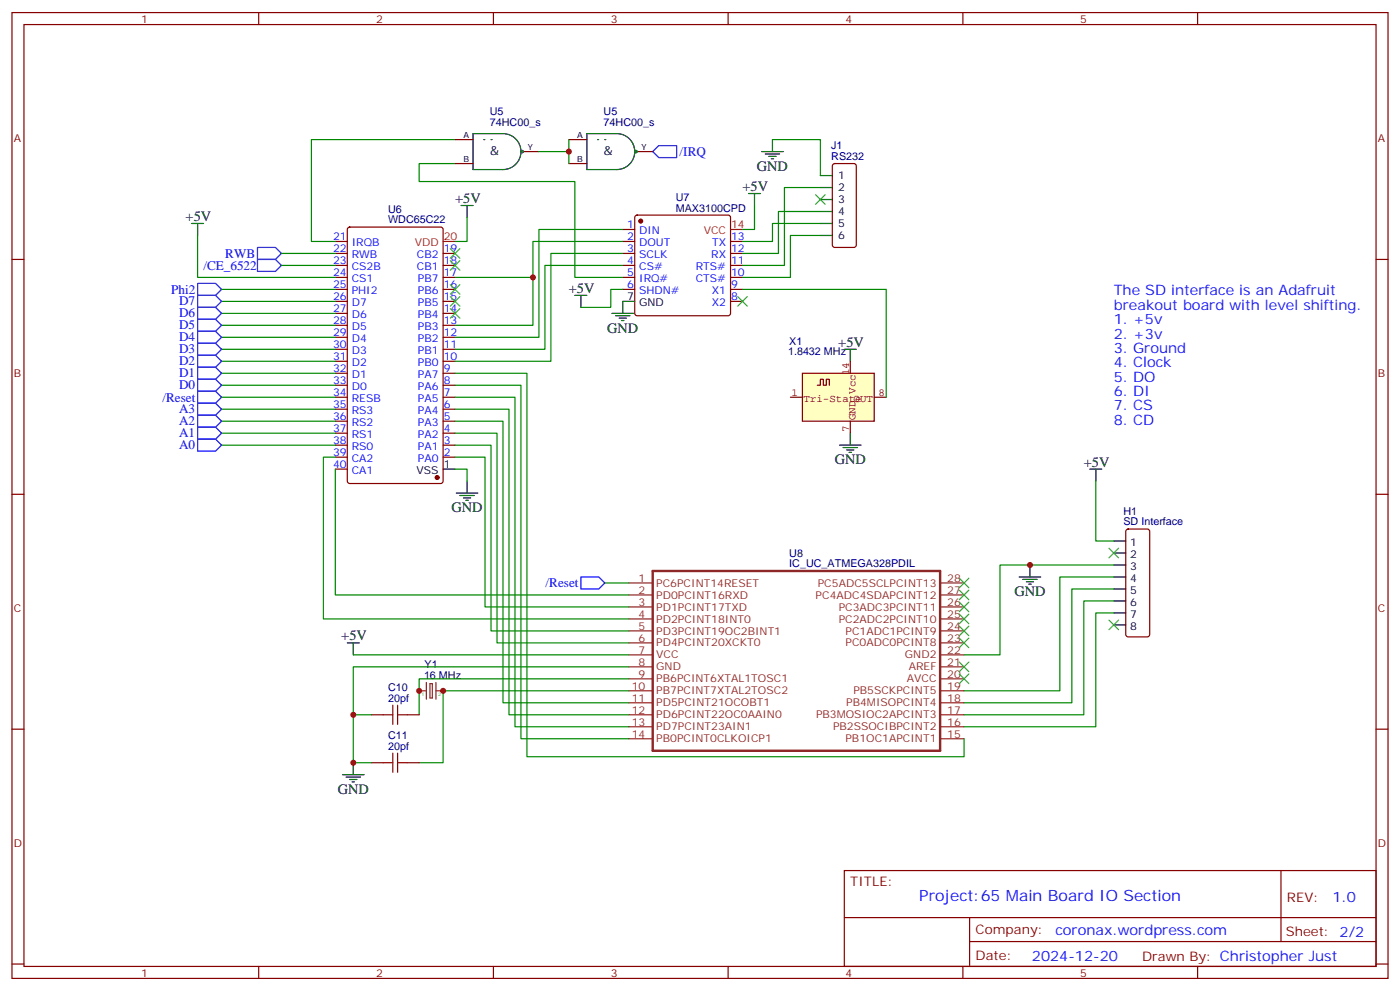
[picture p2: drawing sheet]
<svg xmlns="http://www.w3.org/2000/svg" width="412mm" height="292mm" viewBox="0 0 412 292" stroke-linecap="round" stroke-linejoin="round" font-family="sans-serif">
<g fill="none" stroke="#870000" stroke-width=".35">
<path d="M3.5 3.7h405.4v284.3h-405.4zM7.1 7.2h398.2v277.3h-398.2zM76.2 3.7v3.5M145.3 3.7v3.5M214.5 3.7v3.5M283.6 3.7v3.5M352.8 3.7v3.5M3.5 76.4h3.6M98.8 78.1h3.5M98.8 74.6h3.5M98.8 71.1h3.5M102.5 67.1l.5-.2h26.8l.7 .4v74.3l-.4 .7h-27.1l-.6-.4-.1-74.3z"/>
<path d="M130.5 78.1h3.6M130.5 74.6h3.6M405.3 76.4h3.6M98.8 99.3h3.5M98.8 95.8h3.5M98.8 92.3h3.5M98.8 88.7h3.5M98.8 85.2h3.5M98.8 81.7h3.5M130.5 99.3h3.6M130.5 95.8h3.6M130.5 92.3h3.6"/>
<path d="M130.5 88.7h3.6M130.5 85.2h3.6M130.5 81.7h3.6M98.8 116.9h3.5M98.8 113.4h3.5M98.8 109.9h3.5M98.8 106.4h3.5M98.8 102.8h3.5M130.5 116.9h3.6M130.5 113.4h3.6M130.5 109.9h3.6M130.5 106.4h3.6"/>
<path d="M130.5 102.8h3.6M98.8 134.6h3.5M98.8 131.1h3.5M98.8 127.5h3.5M98.8 124h3.5M98.8 120.5h3.5M98.8 138.1h3.5M130.5 134.6h3.6M130.5 131.1h3.6M130.5 127.5h3.6M130.5 124h3.6M130.5 120.5h3.6"/>
<path d="M3.5 145.5h3.6M405.3 145.5h3.6M3.5 214.7h3.6M405.3 214.7h3.6M248.7 256.3h156.6v28.2h-156.6zM377.3 256.3v20.9M248.7 270.1h156.5M285.6 277.2h119.6M285.6 270.1v14.2M3.5 283.8h3.6M76.2 284.5v3.5M145.3 284.5v3.5"/>
<path d="M214.5 284.5v3.5M283.6 284.5v3.5M352.8 284.5v3.5M405.3 283.8h3.6"/>
</g>
<circle cx="128.8" cy="140.6" r=".53" fill="#870000" stroke="#870000" stroke-width=".35"/>
<path d="M130.5 138.1h3.6" fill="none" stroke="#000" stroke-width=".35"/>
<path d="M130.5 71.1h3.6" fill="none" stroke="#f00" stroke-width=".35"/>
<path d="M236.4 109.9h21.1v14.1h-21.1z" fill="#ffffc2" stroke="#850000" stroke-width=".35"/>
<path d="M232.8 116.9h3.6M240.8 113.4h.9v-1.7h.8v1.7h.9v-1.7h.9v1.7M250.5 106.4v3.5M257.5 116.9h3.6M250.5 124v3.5" fill="none" stroke="#850000" stroke-width=".35"/>
<path d="M192.3 168.1h84.6v52.9h-84.6z" fill="none" stroke="#8c2424" stroke-width=".71"/>
<g fill="none" stroke="#8c2424" stroke-width=".35">
<path d="M185.2 171.6h7.1M185.2 175.2h7.1M185.2 178.7h7.1M276.9 171.6h7.1M276.9 175.2h7.1M276.9 178.7h7.1M185.2 185.7h7.1M185.2 182.2h7.1M185.2 189.3h7.1M185.2 192.8h7.1M185.2 196.3h7.1M185.2 199.8h7.1"/>
<path d="M276.9 185.7h7.1M276.9 182.2h7.1M276.9 189.3h7.1M276.9 192.8h7.1M276.9 196.3h7.1M276.9 199.8h7.1M123.5 203.4h2.1M125.6 200.9v4.9M126.6 201.3h.8v4.2h-.8zM128.4 203.4h2.1M128.4 200.9v4.9M185.2 203.4h7.1"/>
<path d="M185.2 206.9h7.1M185.2 210.4h7.1M185.2 214h7.1M185.2 217.5h7.1M276.9 203.4h7.1M276.9 206.9h7.1M276.9 210.4h7.1M276.9 214h7.1M276.9 217.5h7.1"/>
</g>
<g fill="#8c2424">
<circle cx="130.5" cy="203.4" r=".18"/>
<circle cx="123.5" cy="203.4" r=".18"/>
</g>
<g fill="none" stroke="#870000" stroke-width=".35">
<path d="M134.1 41.1h5.2M134.1 48.2h5.2M154.2 44.6h4.5M167.6 41.1h5.3M167.6 48.2h5.3M187.7 44.6h4.6M245.4 48.4l.5-.2h5.6l.7 .4v23.5l-.4 .7h-5.9l-.7-.4v-23.5zM183.4 67.6h3.6M183.4 71.1h3.6M183.4 74.6h3.6M183.4 78.1h3.6M187.2 63.5l.5-.2h26.8l.5 .2 .2 .5v28.3l-.2 .5-.5 .2h-26.8l-.5-.3-.2-.4v-28.3z"/>
<path d="M215.2 71.1h3.5M215.2 74.6h3.5M215.2 78.1h3.5M183.4 81.7h3.6M183.4 85.2h3.6M215.2 81.7h3.5M215.2 85.2h3.5M215.2 88.7h3.5M331.8 156l.5-.2h5.7l.5 .2 .2 .5v30.3l-.3 .5-.4 .2h-5.7l-.5-.2-.2-.5v-30.3zM109.4 210.4h3.5M119.9 210.4h3.6M109.4 224.5h3.5"/>
<path d="M119.9 224.5h3.6"/>
</g>
<g fill="none" stroke="#000" stroke-width=".35">
<path d="M139.3 39.3h8.9a5.3 5.3 0 0 1 5.3 5.3 5.3 5.3 0 0 1-5.3 5.3h-8.9zM172.9 39.3h8.8a5.3 5.3 0 0 1 5.3 5.3 5.3 5.3 0 0 1-5.3 5.3h-8.8zM220.5 57h3.5M222.2 57v3.5M224.4 44.6h6.3M225.4 45.3h4.3M226.5 46h2.1M227.2 46.7h.7M227.5 41.1v3.5M241.7 51.7h3.5M241.7 55.2h3.5M241.7 58.7h3.5"/>
<path d="M56.4 65.8h3.6M58.2 65.8v3.5M135.8 60.5h3.5M137.6 60.5v3.5M241.7 62.3h3.5M241.7 65.8h3.5M241.7 69.3h3.5M169.3 87h3.6M171.1 87v3.5M180.3 92.3h6.3M181.3 93h4.3M182.4 93.7h2.1"/>
<path d="M183.1 94.4h.7M187 88.7h-3.6v3.6M248.7 102.8h3.5M250.5 102.8v3.6M247.3 131.1h6.3M248.4 131.8h4.2M249.4 132.5h2.1M250.1 133.2h.7M250.5 127.5v3.6M321 138.1h3.6M322.8 138.1v3.5M134.4 145.2h6.4"/>
<path d="M135.5 145.9h4.2M136.5 146.6h2.1M137.2 147.3h.7M137.6 141.6v3.6M328.1 159.3h3.5M300.2 169.9h6.4M301.3 170.6h4.2M302.3 171.3h2.1M303 172h.7M303.4 166.3v3.6M328.1 162.8h3.5M328.1 166.3h3.5"/>
<path d="M328.1 169.9h3.5M328.1 173.4h3.5M328.1 176.9h3.5M102.3 189.3h3.5M104.1 189.3v3.5M328.1 180.4h3.5M328.1 184h3.5M100.9 228.1h6.3M102 228.8h4.2M103 229.5h2.1M103.7 230.2h.7M104.1 224.5v3.6"/>
<circle cx="153.8" cy="44.6" r=".35"/>
<circle cx="187.3" cy="44.6" r=".35"/>
</g>
<circle cx="188.7" cy="65.1" r=".53" fill="#870000" stroke="#870000" stroke-width=".35"/>
<path d="M215.2 67.6h3.5" fill="none" stroke="#f00" stroke-width=".35"/>
<g fill="none" stroke="#00f" stroke-width=".35">
<path d="M192.3 44.6l1.7-1.7h5.3v3.5h-5.3zM75.8 72.8h5.3l1.8 1.8-1.8 1.8h-5.3zM75.8 76.4h5.3l1.8 1.7-1.8 1.8h-5.3zM58.2 83.4h5.3l1.8 1.8-1.8 1.8h-5.3zM58.2 97.5h5.3l1.8 1.8-1.8 1.8h-5.3zM58.2 94h5.3l1.8 1.8-1.8 1.7h-5.3zM58.2 90.5h5.3l1.8 1.8-1.8 1.7h-5.3zM58.2 87h5.3l1.8 1.7-1.8 1.8h-5.3zM58.2 115.2h5.3l1.8 1.7-1.8 1.8h-5.3zM58.2 111.7h5.3l1.8 1.7-1.8 1.8h-5.3zM58.2 108.1h5.3l1.8 1.8-1.8 1.8h-5.3zM58.2 104.6h5.3l1.8 1.8-1.8 1.7h-5.3z"/>
<path d="M58.2 101.1h5.3l1.8 1.7-1.8 1.8h-5.3zM58.2 118.7h5.3l1.8 1.8-1.8 1.7h-5.3zM58.2 129.3h5.3l1.8 1.8-1.8 1.7h-5.3zM58.2 125.8h5.3l1.8 1.7-1.8 1.8h-5.3zM58.2 122.2h5.3l1.8 1.8-1.8 1.8h-5.3zM171.1 169.9h5.3l1.8 1.7-1.8 1.8h-5.3z"/>
</g>
<g fill="none" stroke="#008700" stroke-width=".35">
<path d="M134.1 48.2h-10.6v5.2h45.8v28.3h14.1M134.1 41.1h-42.4v30h7.1M167.6 41.1v3.5h-8.9M167.6 44.6v3.6M227.5 41.1h14.2v10.6M241.7 55.2h-10.6v22.9h-12.4M58.2 69.3v12.4h40.6M82.9 74.6h15.9M82.9 78.1h15.9M137.6 64v7.1h-3.5M183.4 74.6h-21.1v31.8h-28.2M183.4 78.1h-22.9v24.7h-26.4"/>
<path d="M183.4 67.6h-24.7v31.7h-24.6M183.4 71.1h-26.4v24.7h-22.9M222.2 60.5v7.1h-3.5M241.7 69.3h-8.9v12.4h-14.1M241.7 62.3h-12.4v12.3h-10.6M241.7 65.8h-14.2v5.3h-8.8M65.3 88.7h33.5M65.3 92.3h33.5M65.3 95.8h33.5M65.3 99.3h33.5M65.3 85.2h33.5M134.1 81.7h22.9"/>
<path d="M183.4 85.2h-3.5v5.3h-8.8M218.7 85.2h42.4v31.7M65.3 116.9h33.5M65.3 102.8h33.5M65.3 106.4h33.5M65.3 109.9h33.5M65.3 113.4h33.5M134.1 116.9h17.6v97.1h33.5M134.1 113.4h19.4v104.1h31.7M134.1 109.9h21.1v112.9h128.8v-5.3M65.3 120.5h33.5M65.3 124h33.5"/>
<path d="M65.3 127.5h33.5M65.3 131.1h33.5M98.8 138.1v37.1h86.4M98.8 134.6h-3.6v47.6h90M134.1 138.1h3.5v3.5M134.1 134.6h8.8v44.1h42.3M134.1 131.1h10.5v54.6h40.6M134.1 127.5h12.3v61.8h38.8M134.1 124h14.1v82.9h37M134.1 120.5h15.8v89.9h35.3M322.8 141.6v17.7h5.3M178.2 171.6h7"/>
<path d="M328.1 166.3h-33.5v26.5h-10.6M328.1 169.9h-15.9v33.5h-28.2M328.1 173.4h-12.4v33.5h-31.7M328.1 176.9h-8.8v33.5h-35.3M104.1 192.8h81.1M185.2 199.8h-61.7v10.6M185.2 196.3h-81.1v14.1M328.1 180.4h-5.3v33.6h-38.8M109.4 210.4h-5.3v14.1h5.3M185.2 203.4h-54.7v21.1h-7"/>
</g>
<path d="M112.9 210.4h2.8M115.7 207.6v5.7M117.1 210.4h2.8M117.1 207.6v5.7M112.9 224.5h2.8M115.7 221.7v5.7M117.1 221.7v5.7M117.1 224.5h2.8" fill="none" stroke="#a10000" stroke-width=".35"/>
<g fill="none" stroke="#3c3" stroke-width=".35">
<path d="M240.2 57.3l2.9 2.8M243.1 57.3l-2.9 2.8M132.6 73.2l2.9 2.8M132.6 76.7l2.9 2.9M135.5 73.2l-2.9 2.8M135.5 76.7l-2.9 2.9M132.6 83.8l2.9 2.8M132.6 87.3l2.9 2.8M132.6 90.8l2.9 2.9M135.5 83.8l-2.9 2.8M135.5 87.3l-2.9 2.8M135.5 90.8l-2.9 2.9"/>
<path d="M217.3 87.3l2.8 2.8M220.1 87.3l-2.8 2.8M282.6 177.3l2.8 2.8M282.6 173.7l2.8 2.9M282.6 170.2l2.8 2.8M285.4 177.3l-2.8 2.8M285.4 173.7l-2.8 2.9M285.4 170.2l-2.8 2.8M326.7 161.4l2.8 2.8M329.5 161.4l-2.8 2.8M282.6 198.4l2.8 2.9M282.6 194.9l2.8 2.8"/>
<path d="M282.6 187.9l2.8 2.8M282.6 184.3l2.8 2.8M282.6 180.8l2.8 2.8M285.4 198.4l-2.8 2.9M285.4 194.9l-2.8 2.8M285.4 187.9l-2.8 2.8M285.4 184.3l-2.8 2.8M285.4 180.8l-2.8 2.8M326.7 182.6l2.8 2.8M329.5 182.6l-2.8 2.8"/>
</g>
<g fill="#000">
<circle cx="142.5" cy="41.1" r=".18"/>
<circle cx="144.6" cy="41.1" r=".18"/>
<circle cx="176" cy="41.1" r=".18"/>
<circle cx="178.2" cy="41.1" r=".18"/>
</g>
<g fill="#c00">
<circle cx="123.5" cy="203.4" r=".88"/>
<circle cx="130.5" cy="203.4" r=".88"/>
<circle cx="104.1" cy="224.5" r=".88"/>
<circle cx="104.1" cy="210.4" r=".88"/>
<circle cx="157" cy="81.7" r=".88"/>
<circle cx="167.6" cy="44.6" r=".88"/>
<circle cx="303.4" cy="166.3" r=".88"/>
</g>
<text font-size="4.6" fill="#00f" x="270.8" y="265.3">Project:65 Main Board IO Section</text>
<g font-size="4.2">
<text x="223" y="50.3">GND</text>
<text x="134.1" y="59.8">+5V</text>
<text x="218.7" y="56.3">+5V</text>
<text x="54.7" y="65.1">+5V</text>
<text x="167.6" y="86.3">+5V</text>
<text x="178.9" y="97.9">GND</text>
<text x="246.9" y="102.1">+5V</text>
<text x="245.9" y="136.7">GND</text>
<text x="319.3" y="137.4">+5V</text>
<text x="133" y="150.8">GND</text>
<text x="298.8" y="175.5">GND</text>
<text x="100.5" y="188.6">+5V</text>
<text x="99.5" y="233.7">GND</text>
</g>
<g font-size="4.2" fill="#00f">
<text x="328.1" y="87">The SD interface is an Adafruit</text>
<text x="328.1" y="91.2">breakout board w</text>
<text x="328.1" y="95.4">1. +5v</text>
<text x="365.6" y="91.2">ith level shifting.</text>
<text x="328.1" y="99.7">2. +3v</text>
<text x="328.1" y="103.9">3. Ground</text>
<text x="328.1" y="108.1">4. Clock</text>
<text x="328.1" y="112.4">5. DO</text>
<text x="328.1" y="116.6">6. DI</text>
<text x="328.1" y="120.8">7. CS</text>
<text x="328.1" y="125.1">8. CD</text>
<text x="392.5" y="265.6">1.0</text>
<text x="310.9" y="275.1">coronax.w</text>
<text x="332.7" y="275.1">ordpress.com</text>
<text x="304" y="282.9">2024-12-20</text>
</g>
<g font-size="3.9">
<text x="144.3" y="45.7">&amp;</text>
<text x="177.8" y="45.7">&amp;</text>
</g>
<g font-size="3.9" fill="#00f">
<text x="200.2" y="45.8">/IRQ</text>
<text x="66.4" y="75.8">RWB</text>
<text x="59.9" y="79.4">/CE_6522</text>
<text x="50.4" y="86.5">Phi2</text>
<text x="52.8" y="89.9">D7</text>
<text x="52.8" y="93.4">D6</text>
<text x="52.8" y="100.5">D4</text>
<text x="52.8" y="96.9">D5</text>
<text x="52.8" y="107.5">D2</text>
<text x="52.8" y="104">D3</text>
<text x="52.8" y="111.1">D1</text>
<text x="47.8" y="118.2">/Reset</text>
<text x="52.8" y="114.6">D0</text>
<text x="52.8" y="125.2">A2</text>
<text x="52.8" y="121.6">A3</text>
<text x="52.8" y="128.7">A1</text>
<text x="52.8" y="132.3">A0</text>
<text x="160.7" y="172.9">/Reset</text>
</g>
<g font-size="3.9" fill="#800">
<text x="250.5" y="260.9">TITLE:</text>
<text x="379.1" y="265.6">REV:</text>
<text x="287.4" y="275.1">Company:</text>
<text x="378.7" y="275.7">Sheet: 2/2</text>
<text x="287.4" y="282.8">Date:</text>
<text x="336.4" y="282.8">Draw</text>
<text x="346.6" y="282.8">n By: Christopher Just</text>
</g>
<g font-size="3.2" fill="#800">
<text x="41.6" y="6.7">1</text>
<text x="110.8" y="6.7">2</text>
<text x="179.9" y="6.7">3</text>
<text x="249.1" y="6.7">4</text>
<text x="318.2" y="6.7">5</text>
<text x="4.1" y="41.8">A</text>
<text x="405.9" y="41.8">A</text>
<text x="4.1" y="110.9">B</text>
<text x="405.9" y="110.9">B</text>
<text x="4.1" y="180.1">C</text>
<text x="405.9" y="180.1">C</text>
<text x="4.1" y="249.2">D</text>
<text x="405.9" y="249.2">D</text>
<text x="41.6" y="287.5">1</text>
<text x="110.8" y="287.5">2</text>
<text x="179.9" y="287.5">3</text>
<text x="249.1" y="287.5">4</text>
<text x="318.2" y="287.5">5</text>
</g>
<g font-size="3.2" fill="#000080">
<text x="144.3" y="33.9">U5</text>
<text x="177.8" y="33.9">U5</text>
<text x="144.3" y="37">74HC00_s</text>
<text x="177.8" y="37">74HC00_s</text>
<text x="244.9" y="47.1">RS232</text>
<text x="244.9" y="43.9">J1</text>
<text x="199.1" y="59.1">U7</text>
<text x="114.3" y="65.8">WDC65C22</text>
<text x="114.3" y="62.6">U6</text>
<text x="199.1" y="62.3">MAX3100CPD</text>
<text x="232.5" y="101.4">X1</text>
<text x="232.1" y="104.6">1.8432 MHz</text>
<text x="330.9" y="154.7">SD Interface</text>
<text x="330.9" y="151.5">H1</text>
<text x="232.5" y="167">IC_UC_ATMEGA328PDIL</text>
<text x="232.5" y="163.9">U8</text>
<text x="125.1" y="196.7">Y1</text>
<text x="114.3" y="203.4">C10</text>
<text x="124.9" y="199.8">16 MHz</text>
<text x="114.3" y="206.6">20pf</text>
<text x="114.3" y="220.7">20pf</text>
<text x="114.3" y="217.5">C11</text>
</g>
<g font-size="3.2">
<text x="246.9" y="52.7">1</text>
<text x="246.9" y="56.3">2</text>
<text x="246.9" y="59.8">3</text>
<text x="246.9" y="63.3">4</text>
<text x="246.9" y="66.9">5</text>
<text x="246.9" y="70.4">6</text>
<text x="184.8" y="88.4">7</text>
<text x="188.3" y="90.1">GND</text>
<text x="130.7" y="137.8">1</text>
<text x="122.7" y="139.5">VSS</text>
<text x="332.9" y="160.7">1</text>
<text x="332.9" y="164.2">2</text>
<text x="332.9" y="167.7">3</text>
<text x="332.9" y="171.3">4</text>
<text x="332.9" y="174.8">5</text>
<text x="332.9" y="178.3">6</text>
<text x="332.9" y="181.9">7</text>
<text x="332.9" y="185.4">8</text>
</g>
<g font-size="3.2" fill="#00f">
<text x="98.1" y="70.7">21</text>
<text x="184.8" y="67.2">1</text>
<text x="184.8" y="70.7">2</text>
<text x="188.3" y="69">DIN</text>
<text x="215.4" y="70.7">13</text>
<text x="98.1" y="74.3">22</text>
<text x="98.1" y="77.8">23</text>
<text x="103.6" y="72.5">IRQB</text>
<text x="103.6" y="76">RWB</text>
<text x="122.8" y="76">CB2</text>
<text x="130.7" y="77.8">18</text>
<text x="130.7" y="74.3">19</text>
<text x="184.8" y="74.3">3</text>
<text x="184.8" y="77.8">4</text>
<text x="188.3" y="72.5">DOUT</text>
<text x="188.3" y="76">SCLK</text>
<text x="209.5" y="76">RX</text>
<text x="209.8" y="72.5">TX</text>
<text x="215.4" y="77.8">11</text>
<text x="215.4" y="74.3">12</text>
<text x="98.1" y="81.3">24</text>
<text x="103.6" y="79.6">CS2B</text>
<text x="103.6" y="83.1">CS1</text>
<text x="122.8" y="79.6">CB1</text>
<text x="123.1" y="83.1">PB7</text>
<text x="130.7" y="81.3">17</text>
<text x="184.8" y="81.3">5</text>
<text x="188.3" y="79.6">CS#</text>
<text x="188.3" y="83.1">IRQ#</text>
<text x="204.9" y="83.1">CTS#</text>
<text x="205" y="79.6">RTS#</text>
<text x="215.4" y="81.3">10</text>
<text x="98.1" y="84.8">25</text>
<text x="98.1" y="88.4">26</text>
<text x="103.6" y="86.6">PHI2</text>
<text x="123.1" y="86.6">PB6</text>
<text x="130.7" y="88.4">15</text>
<text x="130.7" y="84.8">16</text>
<text x="184.8" y="84.8">6</text>
<text x="188.3" y="86.6">SHDN#</text>
<text x="209.7" y="86.6">X1</text>
<text x="215.4" y="88.4">8</text>
<text x="215.4" y="84.8">9</text>
<text x="98.1" y="91.9">27</text>
<text x="98.1" y="95.4">28</text>
<text x="103.6" y="90.1">D7</text>
<text x="103.6" y="93.7">D6</text>
<text x="123.1" y="93.7">PB4</text>
<text x="123.1" y="90.1">PB5</text>
<text x="130.7" y="95.4">13</text>
<text x="130.7" y="91.9">14</text>
<text x="209.7" y="90.1">X2</text>
<text x="98.1" y="99">29</text>
<text x="103.6" y="97.2">D5</text>
<text x="103.6" y="100.7">D4</text>
<text x="123.1" y="100.7">PB2</text>
<text x="123.1" y="97.2">PB3</text>
<text x="130.7" y="99">12</text>
<text x="98.1" y="102.5">30</text>
<text x="98.1" y="106">31</text>
<text x="103.6" y="104.2">D3</text>
<text x="103.6" y="107.8">D2</text>
<text x="123.1" y="107.8">PB0</text>
<text x="123.1" y="104.2">PB1</text>
<text x="130.7" y="106">10</text>
<text x="130.7" y="102.5">11</text>
<text x="98.1" y="109.5">32</text>
<text x="98.1" y="113.1">33</text>
<text x="103.6" y="111.3">D1</text>
<text x="123.1" y="111.3">PA7</text>
<text x="130.7" y="113.1">8</text>
<text x="130.7" y="109.5">9</text>
<text x="98.1" y="116.6">34</text>
<text x="103.6" y="114.8">D0</text>
<text x="103.6" y="118.4">RESB</text>
<text x="123.1" y="118.4">PA5</text>
<text x="123.1" y="114.8">PA6</text>
<text x="130.7" y="116.6">7</text>
<text x="98.1" y="120.1">35</text>
<text x="98.1" y="123.6">36</text>
<text x="103.6" y="121.9">RS3</text>
<text x="103.6" y="125.4">RS2</text>
<text x="123.1" y="125.4">PA3</text>
<text x="123.1" y="121.9">PA4</text>
<text x="130.7" y="123.6">5</text>
<text x="130.7" y="120.1">6</text>
<text x="98.1" y="127.2">37</text>
<text x="98.1" y="130.7">38</text>
<text x="103.6" y="128.9">RS1</text>
<text x="123.1" y="128.9">PA2</text>
<text x="130.7" y="130.7">3</text>
<text x="130.7" y="127.2">4</text>
<text x="98.1" y="134.2">39</text>
<text x="98.1" y="137.8">40</text>
<text x="103.6" y="132.5">RS0</text>
<text x="103.6" y="136">CA2</text>
<text x="123.1" y="136">PA0</text>
<text x="123.1" y="132.5">PA1</text>
<text x="130.7" y="134.2">2</text>
<text x="103.6" y="139.5">CA1</text>
</g>
<g font-size="3.2" fill="#f00">
<text x="130.7" y="70.7">20</text>
<text x="207.3" y="69">VCC</text>
<text x="215.4" y="67.2">14</text>
<text x="122.2" y="72.5">VDD</text>
</g>
<g font-size="3.2" fill="#840000">
<text x="250.1" y="110.5" transform="rotate(-90 250.1 110.5)">14</text>
<text x="233.2" y="116.6">1</text>
<text x="236.7" y="118.4">Tri-State</text>
<text x="251.5" y="118.4">OUT</text>
<text x="258.8" y="116.6">8</text>
<text x="252" y="123.6" transform="rotate(-90 252 123.6)">GND Vcc</text>
<text x="250.1" y="127.2" transform="rotate(-90 250.1 127.2)">7</text>
</g>
<g font-size="3.2" fill="#8d2323">
<text x="188.1" y="171.3">1</text>
<text x="193.3" y="172.7">PC6PCINT14RESET</text>
<text x="240.9" y="172.7">PC5ADC5SCLPCINT13</text>
<text x="279" y="171.3">28</text>
<text x="188.1" y="174.8">2</text>
<text x="188.1" y="178.3">3</text>
<text x="193.3" y="176.2">PD0PCINT16RXD</text>
<text x="193.3" y="179.7">PD1PCINT17TXD</text>
<text x="240.3" y="176.2">PC4ADC4SDAPCINT12</text>
<text x="247.1" y="179.7">PC3ADC3PCINT11</text>
<text x="279" y="178.3">26</text>
<text x="279" y="174.8">27</text>
<text x="188.1" y="185.4">5</text>
<text x="188.1" y="181.9">4</text>
<text x="193.3" y="183.3">PD2PCINT18INT0</text>
<text x="247.1" y="183.3">PC2ADC2PCINT10</text>
<text x="279" y="185.4">24</text>
<text x="279" y="181.9">25</text>
<text x="188.1" y="188.9">6</text>
<text x="193.3" y="186.8">PD3PCINT19OC2BINT1</text>
<text x="193.3" y="190.3">PD4PCINT20XCKT0</text>
<text x="249.1" y="190.3">PC0ADC0PCINT8</text>
<text x="249.1" y="186.8">PC1ADC1PCINT9</text>
<text x="279" y="188.9">23</text>
<text x="188.1" y="192.4">7</text>
<text x="188.1" y="196">8</text>
<text x="193.3" y="193.9">VCC</text>
<text x="193.3" y="197.4">GND</text>
<text x="266.6" y="193.9">GND2</text>
<text x="267.7" y="197.4">AREF</text>
<text x="279" y="196">21</text>
<text x="279" y="192.4">22</text>
<text x="186.1" y="203">10</text>
<text x="188.1" y="199.5">9</text>
<text x="193.3" y="200.9">PB6PCINT6XTAL1TOSC1</text>
<text x="267.1" y="200.9">AVCC</text>
<text x="279" y="203">19</text>
<text x="279" y="199.5">20</text>
<text x="186.1" y="206.6">11</text>
<text x="193.3" y="204.4">PB7PCINT7XTAL2TOSC2</text>
<text x="193.3" y="208">PD5PCINT21OCOBT1</text>
<text x="249.3" y="208">PB4MISOPCINT4</text>
<text x="251.4" y="204.4">PB5SCKPCINT5</text>
<text x="279" y="206.6">18</text>
<text x="186.1" y="210.1">12</text>
<text x="186.1" y="213.6">13</text>
<text x="193.3" y="211.5">PD6PCINT22OC0AAIN0</text>
<text x="193.3" y="215">PD7PCINT23AIN1</text>
<text x="240.4" y="211.5">PB3MOSIOC2APCINT3</text>
<text x="245.4" y="215">PB2SSOCIBPCINT2</text>
<text x="279" y="213.6">16</text>
<text x="279" y="210.1">17</text>
<text x="186.1" y="217.1">14</text>
<text x="193.3" y="218.5">PB0PCINT0CLKOICP1</text>
<text x="249.1" y="218.5">PB1OC1APCINT1</text>
<text x="279" y="217.1">15</text>
</g>
<g font-size="2.5">
<text x="136.5" y="40.7">A</text>
<text x="170" y="40.7">A</text>
<text x="136.5" y="47.8">B</text>
<text x="155.5" y="44.3">Y</text>
<text x="170" y="47.8">B</text>
<text x="189" y="44.3">Y</text>
</g>
<g font-size="1.4" fill="#238d23">
<text x="124.2" y="204.8">1</text>
<text x="129.1" y="204.8">2</text>
</g>
</svg>
